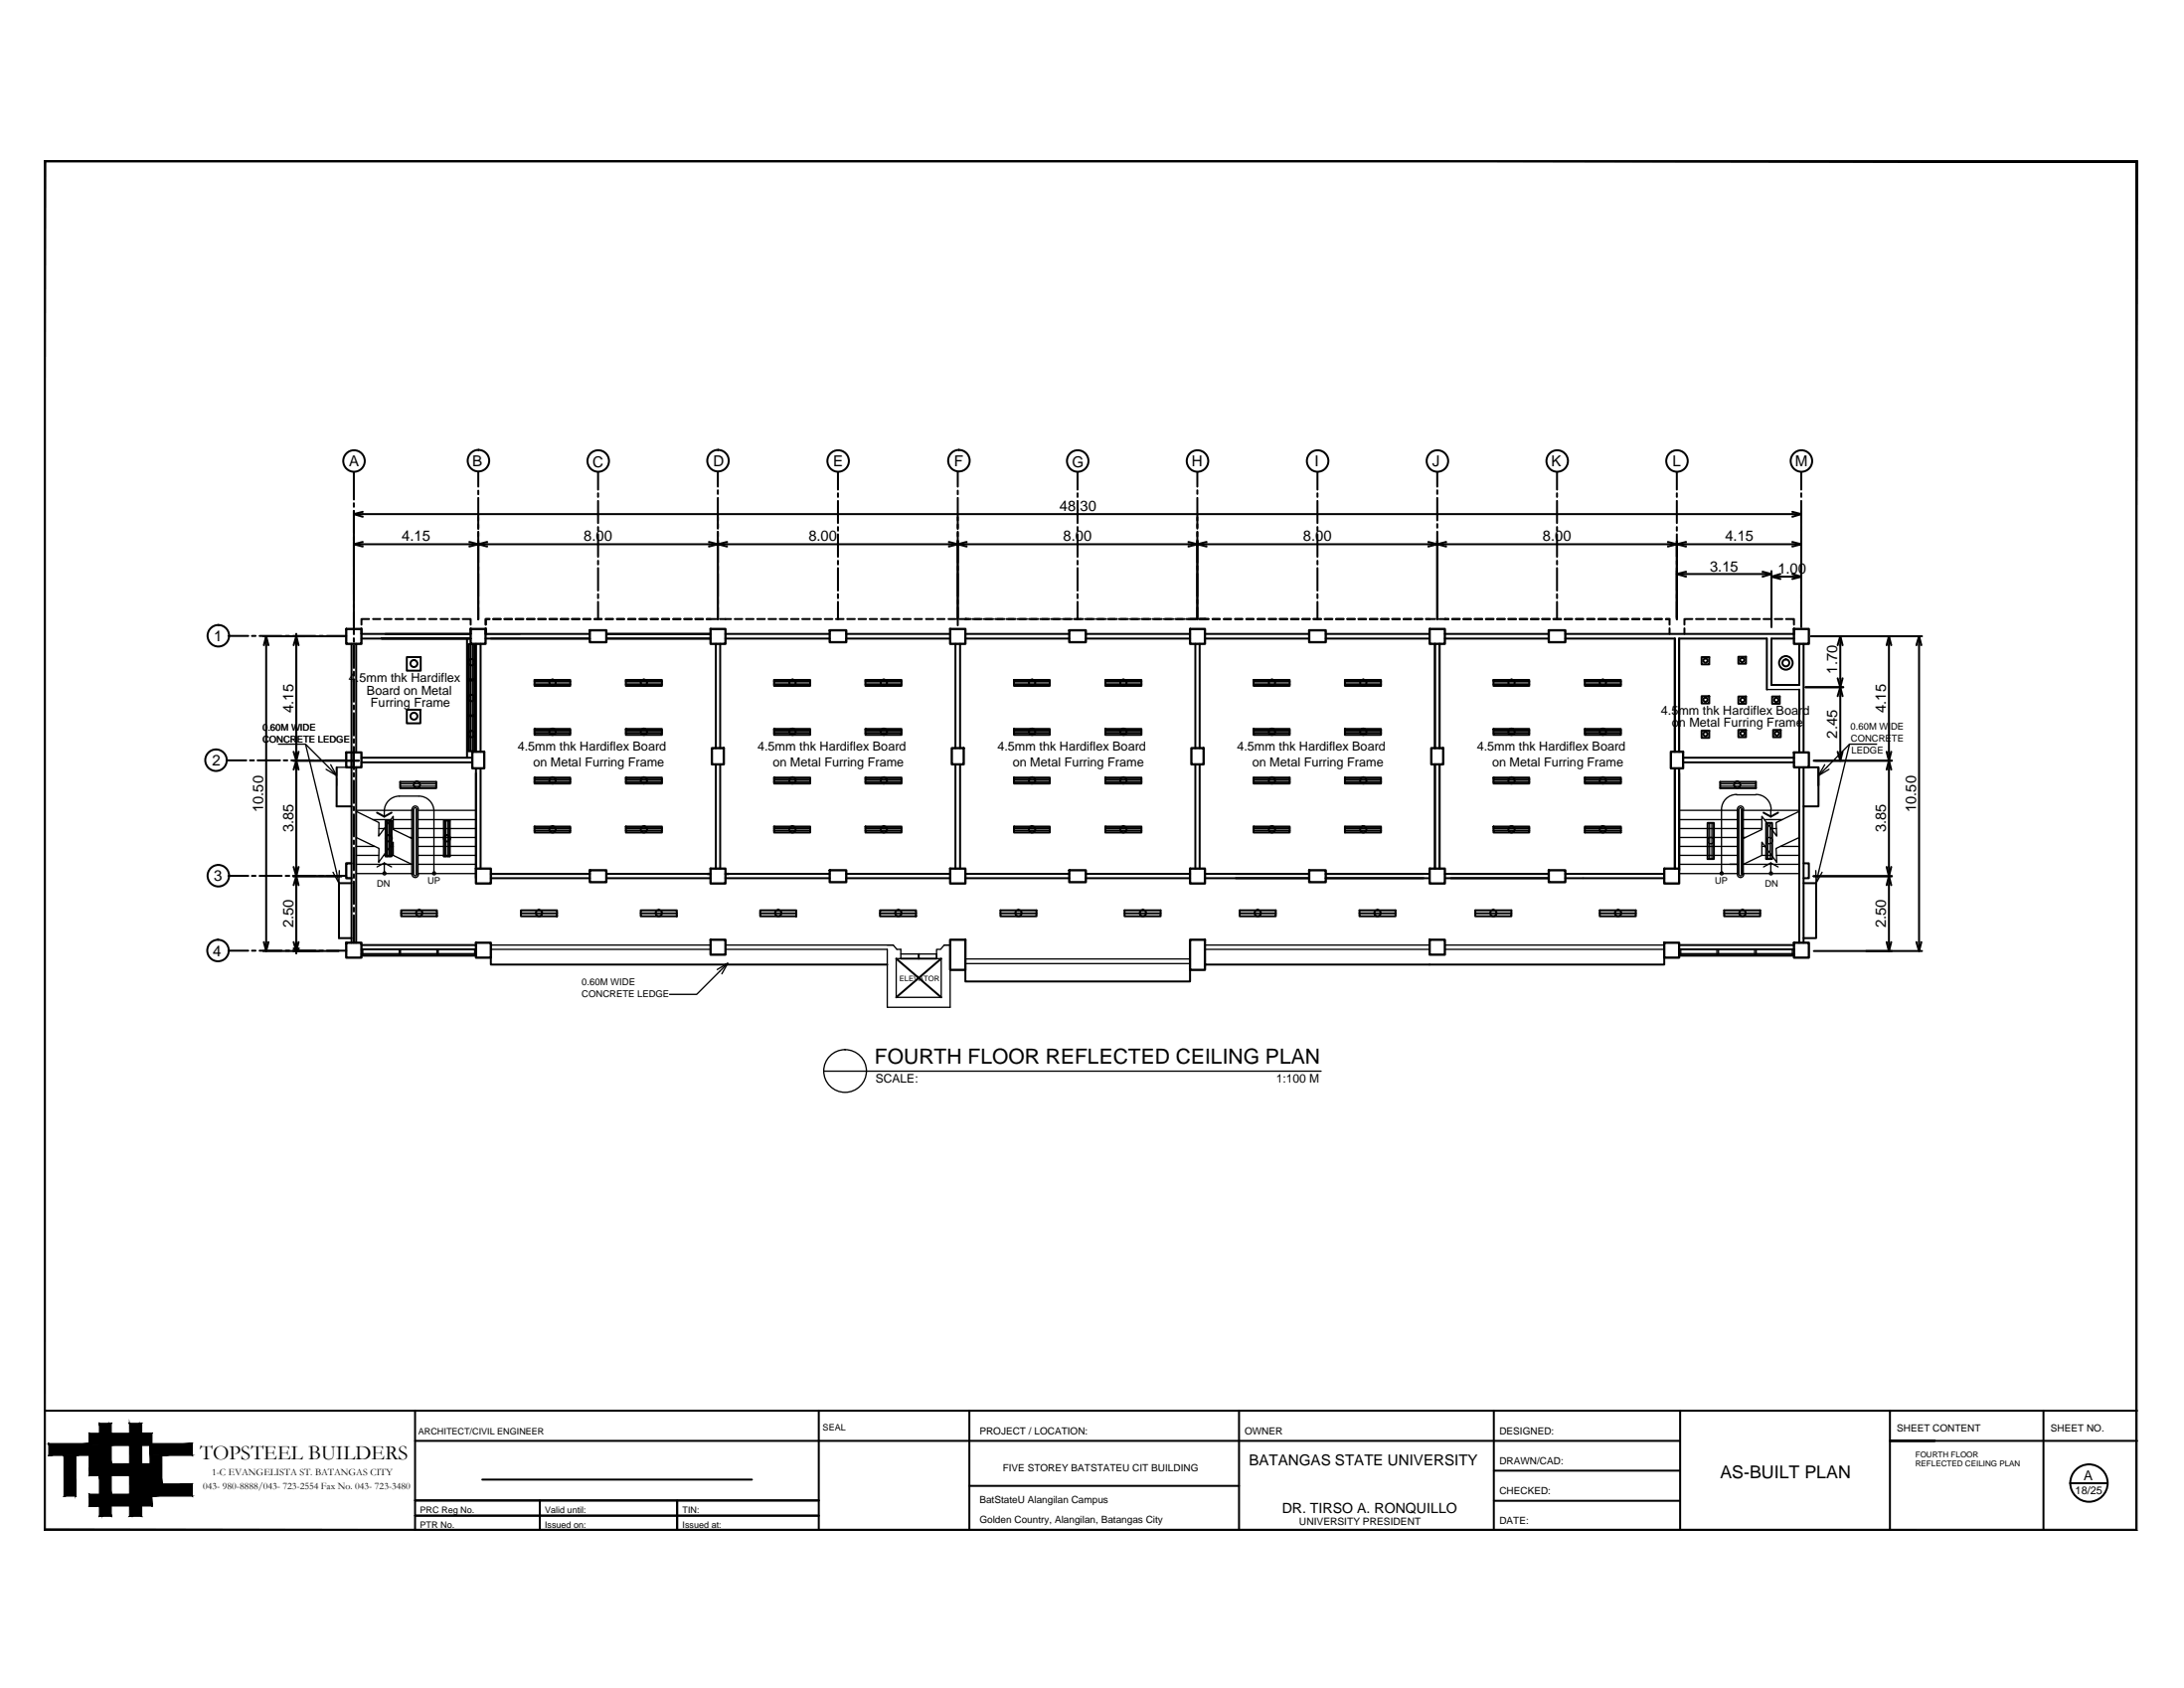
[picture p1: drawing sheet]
<svg xmlns="http://www.w3.org/2000/svg" width="279mm" height="216mm" viewBox="0 0 279 216" stroke-linecap="round" stroke-linejoin="round" font-family="sans-serif">
<!-- layer: 0.08 -->
<g fill="none" stroke="#000" stroke-width=".25">
<path d="M45.3 65.4v14.8M46.4 69.6h13.6M46.4 65.8h182.9M61.2 69.2v10M62.3 69.6h28.4M91.8 69.2v10M93 69.6h28.4M122.5 69.2v10.8M123.7 69.6h28.3M153.2 69.2v10M154.4 69.6h28.3M183.9 69.2v10"/>
<path d="M185 69.6h28.4M214.5 69.2v10M215.7 69.6h13.6M215.7 73.4h9.8M226.6 73v7.2M227.8 73.8h1.5M230.4 65.4v14.8M33.7 81.4h10.4M34.1 82.5v38M37.5 97.3h8.4M37.9 81.1v40.8M231 87.9h4.8"/>
<path d="M231.7 81.4h14.2M232 97.3h10M235.4 82.5v4.3M235.4 89v7.2M241.7 82.5v13.7M241.7 98.4v12.5M245.5 82.5v38M37.5 112.1h6.2M232 112.1h10M241.7 113.2v7.3M33.7 121.6h9.6M37.6 121.3l.3 .3 .3-.3"/>
<path d="M232 121.6h13.9"/>
</g>
<!-- layer: 0 -->
<g fill="none" stroke="#000" stroke-width=".25">
<path d="M45.3 69.6h1.1M45.3 65.8h1.1M46.4 65.5l-1.1 .3 1.1 .3M46.4 69.3l-1.1 .3 1.1 .3M60 69.3l1.2 .3-1.2 .3M60 69.6h2.3M61.2 66.1v1.6M61.2 68.1v.5M61.2 69.1v2.8M61.2 72.4v.5M61.2 73.4v2.9M61.2 76.8v.4"/>
<path d="M61.2 77.7v1.5M62.3 69.3l-1.1 .3 1.1 .3M90.7 69.3l1.1 .3-1.1 .3M90.7 69.6h2.3M91.8 66.1v1.5M91.8 68.1v.5M91.8 69.1v2.8M91.8 72.4v.5M91.8 73.4v2.9M91.8 76.7v.5M91.8 77.7v1.5M93 69.3l-1.2 .3 1.2 .3"/>
<path d="M121.4 69.3l1.1 .3-1.1 .3M121.4 69.6h2.3M122.5 66.1v1.6M122.5 68.1v.5M122.5 69.1v2.8M122.5 72.4v.5M122.5 73.4v2.9M122.5 76.8v.4M122.5 77.7v1.5M123.7 69.3l-1.2 .3 1.2 .3M152 69.3l1.2 .3-1.2 .3M152 69.6h2.4"/>
<path d="M153.2 66.1v1.5M153.2 68.1v.5M153.2 69.1v2.8M153.2 72.4v.5M153.2 73.4v2.9M153.2 76.7v.5M153.2 77.7v1.5M154.4 69.3l-1.2 .3 1.2 .3M182.7 69.3l1.2 .3-1.2 .3M182.7 69.6h2.3M185 69.3l-1.1 .3 1.1 .3M213.4 69.3l1.1 .3-1.1 .3"/>
<path d="M213.4 69.6h2.3M214.5 73.4h1.2M215.7 69.3l-1.2 .3 1.2 .3M215.7 73.1l-1.2 .3 1.2 .4M225.5 73.1l1.1 .3-1.1 .4M225.5 73.4h1.1M226.6 73.8h1.2M227.8 73.4l-1.2 .4 1.2 .3M229.3 65.5l1.1 .3-1.1 .3M229.3 69.3l1.1 .3-1.1 .3M229.3 73.4l1.1 .4-1.1 .3M229.3 69.6h1.1"/>
<path d="M229.3 65.8h1.1M229.3 73.8h1.1M33.8 82.5l.3-1.1 .2 1.1M34.1 81.4v1.1M37.6 82.5l.3-1.1 .3 1.1M37.6 96.2l.3 1.1 .3-1.1M37.6 98.4l.3-1.1 .3 1.1M37.9 81.4v1.1M37.9 96.2v2.2M235.1 82.5l.3-1.1 .3 1.1M235.1 86.8l.3 1.1 .3-1.1M235.1 96.2l.3 1.1 .3-1.1"/>
<path d="M235.1 89l.3-1.1 .3 1.1M235.4 81.4v1.1M235.4 86.8v2.2M235.4 96.2v1.1M241.4 82.5l.3-1.1 .2 1.1M241.4 96.2l.3 1.1 .2-1.1M241.4 98.4l.3-1.1 .2 1.1M241.7 81.4v1.1M241.7 96.2v2.2M245.2 82.5l.3-1.1 .3 1.1M245.5 81.4v1.1M37.6 110.9l.3 1.2 .3-1.2"/>
<path d="M37.6 113.2l.3-1.1 .3 1.1M37.9 110.9v2.3M51.3 116.4h4.6v.8h-4.6zM51.3 116.8h4.6M66.6 116.4h4.7v.8h-4.7zM66.6 116.8h4.7M82 116.4h4.6v.8h-4.6zM82 116.8h4.6M97.3 116.4h4.6v.8h-4.6zM97.3 116.8h4.6M112.6 116.4h4.6v.8h-4.6zM112.6 116.8h4.6"/>
<path d="M128 116.4h4.6v.8h-4.6zM128 116.8h4.6M143.9 116.4h4.6v.8h-4.6zM143.9 116.8h4.6M158.6 116.4h4.6v.8h-4.6zM158.6 116.8h4.6M173.9 116.4h4.6v.8h-4.6zM173.9 116.8h4.6M188.7 116.4h4.7v.8h-4.7zM188.7 116.8h4.7M204.7 116.4h4.6v.8h-4.6zM204.7 116.8h4.6"/>
<path d="M220.6 116.4h4.6v.8h-4.6zM220.6 116.8h4.6M241.4 110.9l.3 1.2 .2-1.2M241.4 113.2l.3-1.1 .2 1.1M241.7 110.9v2.3M33.8 120.5l.3 1.1 .2-1.1M34.1 120.5v1.1M37.6 120.5l.3 1.1 .3-1.1M37.9 120.5v1.1M241.4 120.5l.3 1.1 .2-1.1M241.7 120.5v1.1M245.2 120.5l.3 1.1 .3-1.1"/>
<path d="M245.5 120.5v1.1"/>
<circle cx="45.3" cy="59" r="1.38"/>
<circle cx="61.2" cy="58.9" r="1.38"/>
<circle cx="76.5" cy="59" r="1.38"/>
<circle cx="91.9" cy="58.9" r="1.38"/>
<circle cx="107.2" cy="59" r="1.38"/>
<circle cx="122.7" cy="58.9" r="1.38"/>
<circle cx="137.9" cy="59" r="1.38"/>
<circle cx="153.2" cy="59" r="1.38"/>
<circle cx="168.6" cy="59" r="1.38"/>
<circle cx="183.9" cy="59" r="1.38"/>
<circle cx="199.2" cy="59" r="1.38"/>
<circle cx="214.5" cy="59" r="1.38"/>
<circle cx="230.5" cy="59" r="1.38"/>
<circle cx="228.5" cy="84.8" r=".87"/>
<circle cx="228.5" cy="84.8" r=".44"/>
<circle cx="53.6" cy="116.8" r=".4"/>
<circle cx="69" cy="116.8" r=".4"/>
<circle cx="84.3" cy="116.8" r=".4"/>
<circle cx="99.6" cy="116.8" r=".4"/>
<circle cx="114.9" cy="116.8" r=".4"/>
<circle cx="130.3" cy="116.8" r=".4"/>
<circle cx="146.2" cy="116.8" r=".4"/>
<circle cx="160.9" cy="116.8" r=".4"/>
<circle cx="176.2" cy="116.8" r=".4"/>
<circle cx="191" cy="116.8" r=".4"/>
<circle cx="207" cy="116.8" r=".4"/>
<circle cx="222.9" cy="116.8" r=".4"/>
</g>
<!-- layer: 0.3 -->
<g fill="none" stroke="#000" stroke-width=".25">
<path d="M45 82.4v13.8M45 98.1v22.5M45.6 82.4v13.8M45.6 98.1v22.5M46.2 81.7h14h-11.4M46.2 81.1h14M46.2 97.5h14.2M46.2 96.9h14.2M60.9 82.4v13.8M60.9 98.3v14M61.5 82.4v13.8M61.5 98.3v12.8"/>
<path d="M62.1 81.1h13.4M62.1 81.7h13.4M77.6 81.1h13.3M77.6 81.7h13.3M91.6 82.4v13.3M91.6 97.8v13.3M92.1 82.4v13.3M92.1 97.8v13.3M92.8 81.1h13.3M92.8 81.7h13.3M108.3 81.1h13.3M108.3 81.7h13.3"/>
<path d="M122.2 82.4v13.3M122.2 97.8v13.3M122.8 82.4v13.3M122.8 97.8v13.3M123.5 81.1h13.3M123.5 81.7h13.3M138.9 81.1h13.3M138.9 81.7h13.3M152.9 82.4v13.3M152.9 97.8v13.3M153.5 82.4v13.3M153.5 97.8v13.3"/>
<path d="M154.1 81.1h13.4M154.1 81.7h13.4M169.6 81.1h13.3M169.6 81.7h13.3M183.6 82.4v13.3M183.6 97.8v13.3M184.2 82.4v13.3M184.2 97.8v13.3M184.8 81.1h13.3M184.8 81.7h13.3M200.3 81.1h29.2M200.3 81.7h14v14.5"/>
<path d="M214.3 98.3v12.8M214.8 98.3v13M215.3 97.5h14.2M215.3 96.9h14.2M226 88.2v-6.5h-11.2v14.5M229.5 81.7h-2.9v5.9M230.2 82.4v5.2M230.2 88.2v8M230.2 98.1v22.5M230.7 82.4v13.8M230.7 98.1v22.5M48.2 103.9l1 .6 .9-.6"/>
<path d="M62.8 112.3h12.7M62.8 111.8h12.7M77.6 112.3h13.3M77.6 111.8h13.3M92.8 112.3h13.3M92.8 111.8h13.3M108.3 112.3h13.3M108.3 111.8h13.3M123.5 112.3h13.3M123.5 111.8h13.3M138.9 112.3h13.3M138.9 111.8h13.3"/>
<path d="M154.1 112.3h13.4M154.1 111.8h13.4M169.6 112.3h13.3M169.6 111.8h13.3M184.8 111.8h13.3M184.9 112.3h13.2M200.3 112.3h12.6M200.3 111.8h12.6M225.6 103.9l.9 .6 1-.6M12.8 184.8v2.5M18 188.6v2.6M264.8 189.7h4.8"/>
<circle cx="60.3" cy="84.7" r=".4"/>
<circle cx="60.3" cy="93.9" r=".4"/>
<circle cx="60.3" cy="89.3" r=".4"/>
<circle cx="70.7" cy="93.6" r=".4"/>
<circle cx="70.7" cy="99.8" r=".4"/>
<circle cx="70.7" cy="87.3" r=".4"/>
<circle cx="82.4" cy="93.6" r=".4"/>
<circle cx="82.4" cy="99.8" r=".4"/>
<circle cx="82.4" cy="87.3" r=".4"/>
<circle cx="101.4" cy="93.6" r=".4"/>
<circle cx="101.4" cy="87.3" r=".4"/>
<circle cx="101.4" cy="99.8" r=".4"/>
<circle cx="113.1" cy="87.3" r=".4"/>
<circle cx="113.1" cy="93.6" r=".4"/>
<circle cx="113.1" cy="99.8" r=".4"/>
<circle cx="132" cy="87.3" r=".4"/>
<circle cx="132" cy="93.6" r=".4"/>
<circle cx="132" cy="99.8" r=".4"/>
<circle cx="143.7" cy="93.6" r=".4"/>
<circle cx="143.7" cy="99.8" r=".4"/>
<circle cx="143.7" cy="87.3" r=".4"/>
<circle cx="162.7" cy="87.3" r=".4"/>
<circle cx="162.7" cy="99.8" r=".4"/>
<circle cx="162.7" cy="93.6" r=".4"/>
<circle cx="174.4" cy="93.6" r=".4"/>
<circle cx="174.4" cy="99.8" r=".4"/>
<circle cx="174.4" cy="87.3" r=".4"/>
<circle cx="193.4" cy="93.6" r=".4"/>
<circle cx="193.4" cy="87.3" r=".4"/>
<circle cx="193.4" cy="99.8" r=".4"/>
<circle cx="205.1" cy="93.6" r=".4"/>
<circle cx="205.1" cy="99.8" r=".4"/>
<circle cx="205.1" cy="87.3" r=".4"/>
<circle cx="49.7" cy="107.2" r=".4"/>
<circle cx="53.3" cy="100.4" r=".4"/>
<circle cx="57.2" cy="107.2" r=".4"/>
<circle cx="70.7" cy="106.1" r=".4"/>
<circle cx="82.4" cy="106.1" r=".4"/>
<circle cx="101.4" cy="106.1" r=".4"/>
<circle cx="113.1" cy="106.1" r=".4"/>
<circle cx="132" cy="106.1" r=".4"/>
<circle cx="143.7" cy="106.1" r=".4"/>
<circle cx="162.7" cy="106.1" r=".4"/>
<circle cx="174.4" cy="106.1" r=".4"/>
<circle cx="193.4" cy="106.1" r=".4"/>
<circle cx="205.1" cy="106.1" r=".4"/>
<circle cx="222.2" cy="100.4" r=".4"/>
<circle cx="267.2" cy="189.7" r="2.39"/>
</g>
<!-- layer: 0 -->
<g fill="none" stroke="#000" stroke-width=".17">
<path d="M42 98.1l1.1 1.1M42.3 97.8l.8 1.4-1.4-.8M60.9 82.4v13.8M62.1 81.1h4.5M233.4 97.8l-.8 1.4 1.4-.8M233.7 98.1l-1.1 1.1M43 111.4l.4 1.6M43.4 111.4v1.6l-.8-1.4M202.5 112.3h.1M232.3 111.4v1.6l.8-1.4M232.7 111.4l-.4 1.6M91.8 124l1.3-.8-.8 1.4"/>
<path d="M93.1 123.2l-1.1 1.1"/>
</g>
<!-- layer: 0.4 -->
<g fill="none" stroke="#000" stroke-width=".3">
<path d="M44.3 80.4h1.9v2h-1.9zM44.3 96.2h1.9v1.9h-1.9zM45 96.2v1.9M60.2 80.4h1.9v2h-1.9zM60.4 96.2h1.5v2.1h-1.5zM75.5 80.6h2.1v1.5h-2.1zM90.9 80.4h1.9v2h-1.9zM91.1 95.7h1.5v2.1h-1.5zM106.1 80.6h2.2v1.5h-2.2zM121.6 80.4h1.9v2h-1.9zM121.8 95.7h1.5v2.1h-1.5zM136.8 80.6h2.1v1.5h-2.1z"/>
<path d="M152.2 80.4h1.9v2h-1.9zM152.4 95.7h1.6v2.1h-1.6zM167.5 80.6h2.1v1.5h-2.1zM182.9 80.4h1.9v2h-1.9zM183.1 95.7h1.5v2.1h-1.5zM198.1 80.6h2.2v1.5h-2.2zM213.8 96.2h1.5v2.1h-1.5zM229.5 80.4h1.9v2h-1.9zM229.5 96.2h1.9v1.9h-1.9zM60.9 111.1h1.9v1.9h-1.9zM75.5 111.3h2.1v1.5h-2.1zM90.5 111.8h.4"/>
<path d="M90.9 111.1h1.9v1.9h-1.9zM92.8 111.8h.4M106.1 111.3h2.2v1.5h-2.2zM121.6 111.1h1.9v1.9h-1.9zM136.8 111.3h2.1v1.5h-2.1zM152.2 111.1h1.9v1.9h-1.9zM167.5 111.3h2.1v1.5h-2.1zM182.9 111.1h1.9v1.9h-1.9zM198.1 111.3h2.2v1.5h-2.2zM212.9 111.1h1.9v1.9h-1.9zM121.6 120.2h1.9v3.9h-1.9zM152.2 120.2h1.9v3.9h-1.9z"/>
</g>
<!-- layer: 0.1 -->
<g fill="none" stroke="#000" stroke-width=".17">
<path d="M35.6 95.2h3.5l2.9 2.9M39.1 95.2l3.9 16.2M43.1 99.5v1M44.3 98.1h-1.2v1M236.6 95.2l-3.9 16.2M240.1 95.2h-3.5l-2.9 2.9M49.2 103.8v.7M49.2 110.4v1.3M51.1 101.8h2.5a1.93 1.93 0 0 1 1.9 2M51.1 101.8a1.93 1.93 0 0 0-1.9 2M51.2 100.3h4.6M51.2 100.6h4.6"/>
<path d="M55.5 103.8v7.9M218.7 105.3v4.6M219 105.3v4.6M220.1 100.3h4.5M220.1 100.6h4.5M222.1 101.7h2.5M222.2 101.6a1.93 1.93 0 0 0-2 1.9v8.2M224.7 101.6a1.93 1.93 0 0 1 1.9 1.9M226.2 105.3v4.6M226.5 105.3v4.6M226.5 103.6v.9M226.5 110.4v1.3"/>
<path d="M92 124.3l-2.9 2.9h-3.4M92.8 123.4h.1M105.4 137h63.6"/>
<circle cx="108.1" cy="137" r="2.73"/>
</g>
<g fill="none" stroke="#000" stroke-width=".25">
<path d="M45.3 60.4v3.5M45.3 64.4v.4M45.3 65.3v2.9M45.3 68.7v.4M45.3 69.7v2.8M45.3 73v.5M45.3 73.9v2.9M45.3 77.3v.5M45.3 78.2v2.9M47.2 79.2h-1v.7M47.7 79.2h1M49.2 79.2h.9"/>
<path d="M50.6 79.2h.9M52 79.2h1M53.5 79.2h.9M54.9 79.2h1M56.4 79.2h.9M57.8 79.2h.9M59.2 79.2h1v.7M61.2 60.4v1.8M61.2 62.8v.4M61.2 63.7v2.9M61.2 67.1v.4M61.2 68v1.9"/>
<path d="M62.1 79.9v-.7h.5h-.4v.7M63.1 79.2h1M64.5 79.2h1M66 79.2h.9M67.4 79.2h1M68.8 79.2h1M70.3 79.2h1M71.7 79.2h1M73.2 79.2h.9M74.6 79.2h.9M76 79.2h1M76.5 60.4v2.2"/>
<path d="M76.5 63.1v.5M76.5 64.1v2.8M76.5 67.4v.5M76.5 68.3v2.9M76.5 71.7v.5M76.5 72.7v2.8M76.5 76v.5M76.5 77v2.2M77.5 79.2h.9M78.9 79.2h1M80.4 79.2h.9M81.8 79.2h.9"/>
<path d="M83.2 79.2h1M84.7 79.2h.9M86.1 79.2h1M87.5 79.2h1M89 79.2h.9M90.9 79.2h-.5h1.2M91.8 60.4v1.8M91.8 62.7v.5M91.8 63.7v2.9M91.8 67v.5M91.8 68v1.9M92.1 79.2h1.4"/>
<path d="M94 79.2h1M95.4 79.2h1M96.9 79.2h.9M98.3 79.2h1M99.8 79.2h.9M101.2 79.2h1M102.6 79.2h1M104.1 79.2h.9M105.5 79.2h1M106.9 79.2h1M107.2 60.4v2.2M107.2 63.1v.5"/>
<path d="M107.2 64.1v2.8M107.2 67.4v.5M107.2 68.3v2.9M107.2 71.7v.5M107.2 72.7v2.8M107.2 76v.5M107.2 77v2.2M108.4 79.2h1M109.8 79.2h1M111.3 79.2h.9M112.7 79.2h.9M114.1 79.2h1"/>
<path d="M115.6 79.2h.9M117 79.2h1M118.5 79.2h.9M119.9 79.2h.9M121.3 79.2h1M122.5 60.4v1.8M122.5 62.8v.4M122.5 63.7v2.9M122.5 67.1v.4M122.5 68v1.9M122.8 79.2h1.4M123.5 79.2h.1"/>
<path d="M124.4 79.2h1.2M125.9 79.2h1.2M127.3 79.2h1.2M128.7 79.2h1.2M130.2 79.2h1.2M131.6 79.2h1.2M133.1 79.2h1.2M134.5 79.2h1.2M135.9 79.2h1.2M137.4 79.2h1.2M137.9 60.4v2.2M137.9 63.1v.5"/>
<path d="M137.9 64.1v2.8M137.9 67.4v.5M137.9 68.3v2.9M137.9 71.7v.5M137.9 72.7v2.8M137.9 76v.5M137.9 77v2.2M138.8 79.2h1.2M140.3 79.2h1.1M141.7 79.2h1.2M143.1 79.2h1.2M144.6 79.2h1.2"/>
<path d="M146 79.2h1.2M147.5 79.2h1.1M148.9 79.2h1.2M150.3 79.2h1.2M151.7 79.2h1.3h-1M153.2 60.4v1.8M153.2 62.7v.5M153.2 63.7v2.9M153.2 67v.5M153.2 68v1.9M153.4 79.2h.7h-.7M153.4 79.2h1.2"/>
<path d="M154.1 79.2h.1M155.1 79.2h1M156.6 79.2h.9M158 79.2h.9M159.4 79.2h1M160.9 79.2h.9M162.3 79.2h1M163.7 79.2h1M165.2 79.2h.9M166.6 79.2h1M168 79.2h1M168.5 60.4v2.2"/>
<path d="M168.5 63.1v.5M168.5 64.1v2.8M168.5 67.4v.5M168.5 68.3v2.9M168.5 71.7v.5M168.5 72.7v2.8M168.5 76v.5M168.5 77v2.2M169.5 79.2h.9M170.9 79.2h1M172.4 79.2h.9M173.8 79.2h1"/>
<path d="M175.2 79.2h1M176.7 79.2h.9M178.1 79.2h1M179.5 79.2h1M181 79.2h1M182.9 79.2h-.5h1.2M183.9 60.4v1.8M183.9 62.7v.5M183.9 63.7v2.9M183.9 67v.5M183.9 68v1.9M184.1 79.2h1.2"/>
<path d="M184.8 79.2h.1M185.8 79.2h.9M187.2 79.2h1M188.7 79.2h.9M190.1 79.2h1M191.5 79.2h1M193 79.2h.9M194.4 79.2h1M195.8 79.2h1M197.3 79.2h1M198.7 79.2h1M199.2 60.4v2.2"/>
<path d="M199.2 63.1v.5M199.2 64.1v2.8M199.2 67.4v.5M199.2 68.3v2.9M199.2 71.7v.5M199.2 72.7v2.8M199.2 76v.5M199.2 77v2.2M200.2 79.2h.9M201.6 79.2h.9M203 79.2h1M204.5 79.2h.9"/>
<path d="M205.9 79.2h1M207.4 79.2h.9M208.8 79.2h.9M210.2 79.2h1M211.7 79.2h.9M213.6 79.2h-.5h.5v.7M214.5 60.4v2.2M214.5 63.1v.5M214.5 64.1v2.8M214.5 67.4v.5M214.5 68.3v2.9M214.5 71.7v.5"/>
<path d="M214.5 72.7v2.8M214.5 76v.5M214.5 77v2.2M216.5 79.2h-1v.7M217 79.2h.9M218.4 79.2h1M219.9 79.2h.9M221.3 79.2h1M222.7 79.2h1M224.2 79.2h.9M225.6 79.2h1M227 79.2h1"/>
<path d="M228.5 79.2h1v.7M230.4 60.4v2.2M230.4 63.1v.5M230.4 64.1v2.8M230.4 67.4v.5M230.4 68.3v2.9M230.4 71.7v.5M230.4 72.7v2.8M230.4 76v.5M230.4 77v2.2M29 97.3h2.5M29.2 81.3h2.6"/>
<path d="M32 97.3h.5M32.2 81.3h.5M32.9 97.3h2.9M33.2 81.3h2.8M36.3 97.3h.5M36.5 81.3h.5M37.3 97.3h2.8M37.5 81.3h2.9M40.6 97.3h.5M40.9 81.3h.4M41.6 97.3h2.5M41.8 81.3h2.5"/>
<path d="M45.3 81.6v.5M45.3 82.6v2.8M45.3 85.9v.5M45.3 86.9v2.9M45.3 90.2v.5M45.3 91.2v2.9M45.3 94.5v.5M45.3 95.5v2.9M45.3 98.9v.4M45.3 99.8v2.9M46.2 80.4v.7M60.2 82.4v4.5"/>
<path d="M60.2 87v4.5M60.2 91.6v4.5M60.2 80.4v.7M60.5 82.4v4.5M60.5 87v4.5M60.5 91.6v4.5M62.1 80.4v.7M62.2 80.4v.7M68.4 99.7h4.6M68.4 87.2h4.6M68.4 93.7h4.6M68.4 87.5h4.6"/>
<path d="M68.4 93.4h4.6M80.1 99.7h4.6M80.1 87.2h4.6M80.1 93.7h4.6M80.1 87.5h4.6M80.1 93.4h4.6M99 99.7h4.6M99 87.2h4.6M99 93.7h4.6M99 87.5h4.6M99 93.4h4.6M110.7 99.7h4.6"/>
<path d="M110.7 87.2h4.6M110.7 93.7h4.6M110.7 87.5h4.6M110.7 93.4h4.6M129.7 99.7h4.6M129.7 87.2h4.6M129.7 93.7h4.6M129.7 87.5h4.6M129.7 93.4h4.6M141.4 99.7h4.6M141.4 87.2h4.6M141.4 93.7h4.6"/>
<path d="M141.4 87.5h4.6M141.4 93.4h4.6M160.4 99.7h4.6M160.4 87.2h4.6M160.4 93.7h4.6M160.4 87.5h4.6M160.4 93.4h4.6M172.1 99.7h4.6M172.1 87.2h4.6M172.1 93.7h4.6M172.1 87.5h4.6M172.1 93.4h4.6"/>
<path d="M191.1 99.7h4.5M191.1 87.2h4.5M191.1 93.7h4.5M191.1 87.5h4.5M191.1 93.4h4.5M202.7 99.7h4.7M202.7 87.2h4.7M202.7 93.7h4.7M202.7 87.5h4.7M202.7 93.4h4.7M213.6 80.4v.7M215.5 80.4v.7"/>
<path d="M229.5 80.4v.7M29.2 112h2.6M32.2 112h.5M33.2 112h2.8M36.5 112h.5M37.5 112h2.9M40.9 112h.4M41.8 112h2.5M45.3 103.2v.4M45.3 104.2v2.8M45.3 107.5v.5M45.3 108.4v2.9"/>
<path d="M45.3 111.8v.5M45.3 112.7v2.9M45.3 116.1v.5M45.3 117.1v3.5M49.5 105v4.5M49.8 105v4.5M57 105v4.5M57.3 105v4.5M68.4 100h4.6M68.4 105.9h4.6M68.4 106.2h4.6M80.1 100h4.6"/>
<path d="M80.1 105.9h4.6M80.1 106.2h4.6M99 100h4.6M99 105.9h4.6M99 106.2h4.6M110.7 100h4.6M110.7 105.9h4.6M110.7 106.2h4.6M129.7 100h4.6M129.7 105.9h4.6M129.7 106.2h4.6M141.4 100h4.6"/>
<path d="M141.4 105.9h4.6M141.4 106.2h4.6M160.4 100h4.6M160.4 105.9h4.6M160.4 106.2h4.6M172.1 100h4.6M172.1 105.9h4.6M172.1 106.2h4.6M191.1 100h4.5M191.1 105.9h4.5M191.1 106.2h4.5M202.7 100h4.7"/>
<path d="M202.7 105.9h4.7M202.7 106.2h4.7M29.2 121.6h2.6M32.2 121.6h.5M33.2 121.6h2.8M36.5 121.6h.5M37.5 121.6h2.9M40.9 121.6h.4M41.8 121.6h2.5M46.2 122.2h14.7M46.2 122h14.7M114.7 122.6l5.7 5"/>
<path d="M120.4 122.6l-5.7 5M214.8 122.2h14.7M214.8 122h14.7"/>
<circle cx="53" cy="84.9" r=".44"/>
<circle cx="53" cy="91.6" r=".44"/>
<circle cx="218.2" cy="93.9" r=".28"/>
<circle cx="218.2" cy="89.5" r=".28"/>
<circle cx="218.2" cy="84.5" r=".28"/>
<circle cx="222.9" cy="84.4" r=".28"/>
<circle cx="222.9" cy="89.5" r=".28"/>
<circle cx="222.9" cy="93.8" r=".28"/>
<circle cx="227.2" cy="89.5" r=".28"/>
<circle cx="227.3" cy="93.8" r=".28"/>
</g>
<!-- layer: 0.2 -->
<g fill="none" stroke="#000" stroke-width=".25">
<path d="M43.1 98.1v5h1.9M52 84h1.8v1.8h-1.8zM52 90.8h1.8v1.7h-1.8zM59.7 81.7v15.2M59.9 87h.8h-.8v4.5h.8v-4.5M59.9 82.4h.8v4.5h-.8zM59.9 91.6h.8v4.5h-.8zM68.4 87h4.6v.7h-4.6zM68.4 93.2h4.6v.8h-4.6zM68.4 99.5h4.6v.7h-4.6zM80.1 87h4.6v.7h-4.6zM80.1 93.2h4.6v.8h-4.6z"/>
<path d="M80.1 99.5h4.6v.7h-4.6zM99 87h4.6v.7h-4.6zM99 93.2h4.6v.8h-4.6zM99 99.5h4.6v.7h-4.6zM110.7 87h4.6v.7h-4.6zM110.7 93.2h4.6v.8h-4.6zM110.7 99.5h4.6v.7h-4.6zM129.7 87h4.6v.7h-4.6zM129.7 93.2h4.6v.8h-4.6zM129.7 99.5h4.6v.7h-4.6zM141.4 87h4.6v.7h-4.6zM141.4 93.2h4.6v.8h-4.6z"/>
<path d="M141.4 99.5h4.6v.7h-4.6zM160.4 87h4.6v.7h-4.6zM160.4 93.2h4.6v.8h-4.6zM160.4 99.5h4.6v.7h-4.6zM172.1 87h4.6v.7h-4.6zM172.1 93.2h4.6v.8h-4.6zM172.1 99.5h4.6v.7h-4.6zM191.1 87h4.5v.7h-4.5zM191.1 93.2h4.5v.8h-4.5zM191.1 99.5h4.5v.7h-4.5zM202.7 87h4.7v.7h-4.7zM202.7 93.2h4.7v.8h-4.7z"/>
<path d="M202.7 99.5h4.7v.7h-4.7zM217.7 84h1v1h-1zM217.7 93.4h1v1h-1zM217.7 89h1v1h-1zM222.4 93.4h1v.9h-1zM222.4 84h1v.9h-1zM222.4 89.1h1v.9h-1zM226.7 89.1h1v.9h-1zM226.8 93.4h1v.9h-1zM231.4 98.1h1.2v5h-1.9M232.6 98.1v2.4M45 113h-1.6v7h1.6"/>
<path d="M49.3 105h.8v4.5h-.8zM51.2 100h4.6v.8h-4.6zM56.8 105h.7v4.5h-.7zM68.4 105.7h4.6v.8h-4.6zM80.1 105.7h4.6v.8h-4.6zM99 105.7h4.6v.8h-4.6zM110.7 105.7h4.6v.8h-4.6zM129.7 105.7h4.6v.8h-4.6zM141.4 105.7h4.6v.8h-4.6zM160.4 105.7h4.6v.8h-4.6zM172.1 105.7h4.6v.8h-4.6zM191.1 105.7h4.5v.8h-4.5z"/>
<path d="M202.7 105.7h4.7v.8h-4.7zM218.5 105.3h.8v4.6h-.8zM220.1 100h4.5v.8h-4.5zM225.9 105.3h.8v4.6h-.8zM230.7 113h1.6v7h-1.6M46.2 120.9h14.7M46.2 121.4h14.7M62.8 122.5v.9h30M92.8 123.4h.1M92.8 123.4h20.7M115.2 122.6h4.6M117.5 122v.6"/>
<path d="M123.5 124.1v1.4h28.7v-1.4M154.1 123.4h.1M212.9 122.5v.9h-58.8M214.8 120.9h14.7M214.8 121.4h14.7"/>
<circle cx="27.6" cy="97.2" r="1.38"/>
<circle cx="27.9" cy="81.3" r="1.38"/>
<circle cx="27.9" cy="112" r="1.38"/>
<circle cx="27.9" cy="121.6" r="1.38"/>
</g>
<!-- layer: SHEET -->
<g fill="none" stroke="#000" stroke-width=".25">
<path d="M5.6 180.4h267.8M53.1 180.4v15.4M53.1 184.3h161.8M53.1 193.9h51.6M53.1 191.9h51.6M61.7 189.2h34.5M69.1 191.9v3.9M86.6 191.9v3.9M104.7 180.4v15.4M124 180.4v15.4M124 190h34.5M158.5 180.4v15.4"/>
<path d="M191.1 192h23.8M191.1 188.1h23.8M191.1 180.4v15.4M214.9 180.4v15.4M241.8 180.4v15.4M247.5 184.3h-5.7h31.6M261.4 180.4v15.4"/>
</g>
<!-- layer: WALL -->
<g fill="#000" stroke="#000" stroke-width=".13">
<path d="M5.6 20.5v.2h267.6zM5.6 20.5h267.8l-.2 .2z"/>
<path d="M273.4 20.5l-.2 .2v174.9zM273.4 20.5v175.3l-.2-.2z"/>
<path d="M5.8 20.5l-.2 175.3 .2-.2zM5.6 20.5h.2l-.2 175.3z"/>
<path d="M5.8 195.6l267.6 .2-.2-.2zM5.8 195.6l267.6 .2h-267.8z"/>
</g>
<!-- layer: 0.08 -->
<g fill="none" stroke="#000" stroke-width=".17">
<path d="M45.6 107.1l2.9 1.4-.1 1.8 1.9-2.6v1.7l2.4 1.1h-7.1M45.6 103.8l2.9 1.4-.1 1.7 1.9-2.5v1.7l2.4 1.1M45.6 103.6h7.1M45.6 108.3h2.3M45.6 109.4h2.8M45.6 111.7h7.1M47.7 104.8h2.3M48.5 106h.7M49.1 109.4h1.2M49.9 108.3h.4M50.3 104.8h2.4M50.3 106h2.4"/>
<path d="M52.4 107.1h.3M52.7 103.5v8.4M52.7 111.8a.4 .4 0 0 0 .4 .4 .4 .4 0 0 0 .4-.4M52.9 103.5v8.4M52.9 111.8l.2 .2 .2-.2M53.3 103.5v8.4M53.3 103.5l-.2-.2-.2 .2M53.5 103.6h7.4M53.5 104.8h7.4M53.5 106h7.4M53.5 107.1h7.4M53.5 108.3h7.4"/>
<path d="M53.5 109.4h7.4M53.5 111.7h7.4M53.5 110.5h7.4M53.5 103.5v8.4M53.5 103.5a.4 .4 0 0 0-.4-.4 .4 .4 0 0 0-.4 .4M214.8 110.5h7.5h-1M214.8 103.6h7.5M214.8 104.8h7.5M214.8 106h7.5M214.8 107.1h7.5M214.8 108.3h7.5M214.8 109.4h7.5"/>
<path d="M214.8 111.7h7.5M222.3 103.5v8.3a.4 .4 0 0 0 .4 .4 .4 .4 0 0 0 .4-.4M222.4 103.5v8.4M222.5 111.8l.2 .2 .2-.2M222.8 111.7v-8.2v8.4M222.9 103.5l-.2-.2-.2 .2M223 103.6h7.2M223 104.8h2.4M223 106h2.4M223 107.1h.3M223 111.7h7.2M223 103.5v8.4"/>
<path d="M223.1 103.5a.4 .4 0 0 0-.4-.4 .4 .4 0 0 0-.4 .4M225.4 108.3h.4M225.4 109.4h1.2M225.7 104.8h2.3M226.5 106h.8M227.3 109.4h2.9M227.8 108.3h2.4M230.2 103.8l-3 1.4 .1 1.7-1.9-2.5v1.7l-2.4 1.1M230.2 107.1l-3 1.4 .1 1.8-1.9-2.6v1.7l-2.4 1.1h7.2"/>
</g>
<!-- layer: 0.3 -->
<g fill="none" stroke="#000" stroke-width=".17">
<path d="M226 88.2h4.2M226.6 87.6h3.6M48.2 110.9l1-.5 .9 .5M225.6 110.9l.9-.5 1 .5M46.2 122h.2v.2h-.2zM46.2 121.4h.2v.6h-.2zM51.1 122h.1v.2h-.1zM51.1 121.4h.1v.6h-.1zM55.9 122h.2v.2h-.2zM55.9 121.4h.2v.6h-.2zM60.7 122h.2v.2h-.2zM60.7 121.4h.2v.6h-.2z"/>
<path d="M60.9 120.9v.5M113.5 120.9h.8l.4 .5h.5v1.2h-.5v5h5.7v-5h-.6M113.5 121.4v7.4h8.1v-7.4M119.8 122v.6M121.6 120.9h-.8l-.5 .5h-.5v1.2M214.8 122h.2v.2h-.2zM214.8 121.4h.2v.6h-.2zM219.6 122h.3v.2h-.3zM219.6 121.4h.3v.6h-.3zM224.5 122h.2v.2h-.2zM224.5 121.4h.2v.6h-.2zM229.3 122h.2v.2h-.2z"/>
<path d="M229.3 121.4h.2v.6h-.2z"/>
<circle cx="49.2" cy="111.7" r=".19"/>
<circle cx="55.5" cy="111.7" r=".19"/>
<circle cx="218.9" cy="107.5" r=".4"/>
<circle cx="220.3" cy="111.7" r=".19"/>
<circle cx="226.3" cy="107.5" r=".4"/>
<circle cx="226.6" cy="111.7" r=".19"/>
</g>
<!-- layer: 0.2 -->
<path d="M62.8 121.4h28.1M62.8 120.9h28.1M92.8 121.4h20.7M92.8 120.9h21.5M115.2 122h4.6M120.8 120.9h.8M123.5 123.2h28.7M123.5 122.7h28.7M154.1 121.4h28.8M154.1 120.9h28.8M184.8 121.4h28.1M184.8 120.9h28.1" fill="none" stroke="#000" stroke-width=".17"/>
<!-- layer: 0 -->
<path d="M45 110.4h-.7v1.9h.7M44.3 120.6h1.9v1.9h-1.9zM60.9 120.6h1.9v1.9h-1.9zM90.9 120.2h1.9v1.9h-1.9zM182.9 120.2h1.9v1.9h-1.9zM212.9 120.6h1.9v1.9h-1.9zM229.5 120.6h1.9v1.9h-1.9z" fill="none" stroke="#000" stroke-width=".3"/>
<!-- layer: wndow -->
<path d="M230.7 110.4h.7v1.9h-.7" fill="none" stroke="#000" stroke-width=".25"/>
<!-- layer: T -->
<g fill="#000" stroke="#000" stroke-width=".13">
<path d="M8.3 186l1.3 5.2v-5.2zM8.3 186l1.3 5.2h-1.3z"/>
<path d="M6.4 184.8l5.1 1.2v-1.2zM6.4 184.8l5.1 1.2h-5.1z"/>
</g>
<!-- layer: 0.3 -->
<g fill="#000" stroke="#000" stroke-width=".13">
<path d="M8.2 191.4h1.5l-.2-.3zM8.2 191.4l.2-.3h1.1zM8.2 186.2v5.2l.2-.3zM8.4 185.9v5.2l-.2-4.9zM6.2 186.2h2l.2-.3zM6.5 185.9h1.9l-2.2 .3zM6.2 184.6v1.6l.3-.3zM6.2 184.6l.3 .3v1zM6.2 184.6l.3 .3 5.2-.3zM6.5 184.9l5.2-.3-.3 .3zM11.7 184.6l-.3 .3 .3 1.3zM11.4 184.9l.3 1.3-.3-.3zM9.7 186.2h2l-.3-.3zM9.5 185.9h1.9l-1.7 .3zM9.5 185.9l.2 5.5v-5.2zM9.5 185.9l.2 5.5-.2-.3z"/>
<path d="M12.7 188.6v2.6h.3zM12.7 188.6h.3v2.6z"/>
<path d="M12.7 192.5l.3 1.2v-1.2zM12.7 192.5l.3 1.2-.3 .2zM13 193.7l-.3 .2 1.3-.2zM12.7 193.9l1.3-.2 .2 .2zM14 192.5v1.2l.2 .2zM14 192.5h.2v1.4z"/>
<path d="M14 188.6v2.6h.2zM14 188.6h.2v2.6z"/>
<path d="M14 184.8v2.5h.2zM14 184.8h.2v2.5z"/>
<path d="M14 182.3v1.1h.2zM14 182.3l.2-.3v1.4zM13 182.3h1l.2-.3zM12.7 182h1.5l-1.2 .3zM12.7 182l.3 1.4v-1.1zM12.7 182l.3 1.4h-.3z"/>
<path d="M16.6 184.8l.3 2.5v-2.5zM16.6 184.8l.3 2.5h-.3z"/>
<path d="M16.6 188.6l.3 2.6v-2.6zM16.6 188.6l.3 2.6h-.3z"/>
<path d="M16.6 192.5l.3 1.2v-1.2zM16.6 192.5l.3 1.2-.3 .2zM16.6 193.9l1.3-.2h-1zM16.6 193.9l1.3-.2 .2 .2zM17.9 192.5v1.2l.2 .2zM17.9 192.5h.2v1.4z"/>
<path d="M17.9 182.3v1.1h.2zM17.9 182.3l.2-.3v1.4zM16.9 182.3h1l.2-.3zM16.6 182h1.5l-1.2 .3zM16.6 182l.3 1.4v-1.1zM16.6 182l.3 1.4h-.3z"/>
<path d="M17.9 184.8l.2 2.5v-2.5zM17.9 184.8l.2 2.5h-.2z"/>
<path d="M18.1 188.5l-.2 .2 .2 2.7zM17.9 188.7l.2 2.7-.2-.3zM11.7 191.4h6.4l-.2-.3zM11.4 191.1h6.5l-6.2 .3zM11.4 191.1l.3 1.3v-1zM11.4 191.1l.3 1.3-.3 .2zM11.7 192.4l-.3 .2 7.8-.2zM11.4 192.6l7.8-.2 .2 .2zM19.2 187.5v4.9l.2 .2zM19.2 187.5l.2-.3v5.4zM12.7 187.5h6.5l.2-.3zM13 187.2h6.4l-6.7 .3zM12.7 184.6v2.9l.3-.3zM12.7 184.6l.3 .3v2.3zM12.7 184.6l.3 .3 6.2-.3zM13 184.9l6.2-.3 .2 .3zM19.2 183.6v1l.2 .3zM19.2 183.6l.2-.3v1.6zM11.7 183.6h7.5l.2-.3zM11.4 183.3h8l-7.7 .3zM11.4 183.3l.3 4.7v-4.4zM11.4 183.3l.3 4.7h-.3zM11.4 188l.3 .5v-.5zM11.4 188l.3 .5-.3 .2zM11.7 188.5l-.3 .2 6.7-.2zM11.4 188.7l6.7-.2-.2 .2z"/>
<path d="M24.4 184.9v1l.2 .3zM24.6 184.6v1.6l-.2-1.3zM19.4 184.9h5l.2-.3zM19.2 184.6h5.4l-5.2 .3zM19.2 184.6l.2 6.5v-6.2zM19.2 184.6l.2 6.5-.2 .3zM19.4 191.1l-.2 .3 5.2-.3zM19.2 191.4l5.2-.3 .2 .3zM24.4 190v1.1l.2 .3zM24.4 190l.2-.2v1.6zM20.5 190h3.9l.2-.2zM20.5 190l.2-.2h3.9zM20.5 185.9v4.1l.2-.2zM20.5 185.9l.2 .3v3.6zM20.5 185.9l.2 .3 3.7-.3zM20.7 186.2l3.7-.3 .2 .3z"/>
</g>
<!-- layer: line -->
<g fill="#000" stroke="#000" stroke-width=".13">
<path d="M12.8 182.2l1.3 1.2v-1.2zM12.8 182.2l1.3 1.2h-1.3z"/>
<path d="M12.8 184.8l1.3 2.5v-2.5zM12.8 184.8l1.3 2.5h-1.3z"/>
<path d="M12.8 188.6l1.3 2.6v-2.6zM12.8 188.6l1.3 2.6h-1.3z"/>
<path d="M12.8 192.5l1.3 1.3v-1.3zM12.8 192.5l1.3 1.3h-1.3z"/>
<path d="M16.7 182.2l1.3 1.2v-1.2zM16.7 182.2l1.3 1.2h-1.3z"/>
<path d="M16.7 184.8l1.3 2.5v-2.5zM16.7 184.8l1.3 2.5h-1.3z"/>
<path d="M16.7 188.6l1.3 2.6v-2.6zM16.7 188.6l1.3 2.6h-1.3z"/>
<path d="M16.7 192.5l1.3 1.3v-1.3zM16.7 192.5l1.3 1.3h-1.3z"/>
</g>
<!-- layer: S -->
<g fill="#000" stroke="#000" stroke-width=".13">
<path d="M11.5 184.8l1.3 2.5v-2.5zM11.5 184.8l1.3 2.5h-1.3z"/>
<path d="M11.5 183.4l7.8 1.4v-1.4zM11.5 183.4l7.8 1.4h-7.8z"/>
<path d="M11.5 187.3l7.8 .7v-.7zM11.5 187.3l7.8 .7h-7.8z"/>
<path d="M11.5 188l7.8 .6v-.6zM11.5 188l7.8 .6h-7.8z"/>
<path d="M18 188.6l1.3 2.6v-2.6zM18 188.6l1.3 2.6h-1.3z"/>
<path d="M11.5 191.2l7.8 1.3v-1.3zM11.5 191.2l7.8 1.3h-7.8z"/>
</g>
<!-- layer: C -->
<g fill="#000" stroke="#000" stroke-width=".13">
<path d="M19.3 186l1.3 3.9v-3.9zM19.3 186l1.3 3.9h-1.3z"/>
<path d="M19.3 184.8l5.2 1.2v-1.2zM19.3 184.8l5.2 1.2h-5.2z"/>
<path d="M19.3 189.9l5.2 1.3v-1.3zM19.3 189.9l5.2 1.3h-5.2z"/>
</g>
<g font-size="2.7">
<text x="111.9" y="136">FOURTH FLOOR REFLECTED CEILING PLAN</text>
<text x="25.6" y="186.7">TOPSTEEL BUILDERS</text>
</g>
<text font-size="2.3" x="220.1" y="189.1">AS-BUILT PLAN</text>
<g font-size="1.9">
<text x="44.7" y="59.7">A</text>
<text x="60.4" y="59.6">B</text>
<text x="75.8" y="59.7">C</text>
<text x="91.2" y="59.6">D</text>
<text x="106.6" y="59.7">E</text>
<text x="122.1" y="59.6">F</text>
<text x="137.2" y="59.7">G</text>
<text x="152.5" y="59.7">H</text>
<text x="168.2" y="59.7">I</text>
<text x="183.2" y="59.7">J</text>
<text x="198.5" y="59.7">K</text>
<text x="214" y="59.7">L</text>
<text x="229.7" y="59.7">M</text>
<text x="135.6" y="65.4">48.30</text>
<text x="51.4" y="69.2">4.15</text>
<text x="74.7" y="69.2">8.00</text>
<text x="103.4" y="69.2">8.00</text>
<text x="136" y="69.2">8.00</text>
<text x="166.7" y="69.2">8.00</text>
<text x="197.4" y="69.2">8.00</text>
<text x="220.7" y="69.2">4.15</text>
<text x="218.8" y="73.1">3.15</text>
<text x="227.4" y="73.4">1.00</text>
<text x="27.4" y="82">1</text>
<text x="235" y="86.2" transform="rotate(-90 235 86.2)">1.70</text>
<text x="37.5" y="91.2" transform="rotate(-90 37.5 91.2)">4.15</text>
<text x="235" y="94.4" transform="rotate(-90 235 94.4)">2.45</text>
<text x="241.3" y="91.2" transform="rotate(-90 241.3 91.2)">4.15</text>
<text x="27.1" y="97.9">2</text>
<text x="33.7" y="103.9" transform="rotate(-90 33.7 103.9)">10.50</text>
<text x="37.5" y="106.5" transform="rotate(-90 37.5 106.5)">3.85</text>
<text x="241.3" y="106.5" transform="rotate(-90 241.3 106.5)">3.85</text>
<text x="245.1" y="103.9" transform="rotate(-90 245.1 103.9)">10.50</text>
<text x="27.4" y="112.7">3</text>
<text x="37.5" y="118.6" transform="rotate(-90 37.5 118.6)">2.50</text>
<text x="241.3" y="118.6" transform="rotate(-90 241.3 118.6)">2.50</text>
<text x="27.2" y="122.3">4</text>
<text x="159.8" y="187.4">BATANGAS STATE UNIVERSITY</text>
</g>
<text font-size="1.8" x="164" y="193.5">DR. TIRSO A. RONQUILLO</text>
<text font-size="1.7" x="266.6" y="189.3">A</text>
<g font-size="1.6">
<text x="44.6" y="87.3">4.5mm thk Hardiflex</text>
<text x="46.9" y="88.8">Board on Metal</text>
<text x="47.4" y="90.4">Furring Frame</text>
<text x="66.2" y="96">4.5mm thk Hardiflex Board</text>
<text x="96.9" y="96">4.5mm thk Hardiflex Board</text>
<text x="127.6" y="96">4.5mm thk Hardiflex Board</text>
<text x="158.3" y="96">4.5mm thk Hardiflex Board</text>
<text x="188.9" y="96">4.5mm thk Hardiflex Board</text>
<text x="212.5" y="91.5">4.5mm thk Hardiflex Board</text>
<text x="213.9" y="92.9">on Metal Furring Frame</text>
<text x="68.2" y="98.1">on Metal Furring Frame</text>
<text x="98.9" y="98.1">on Metal Furring Frame</text>
<text x="129.6" y="98.1">on Metal Furring Frame</text>
<text x="160.2" y="98.1">on Metal Furring Frame</text>
<text x="190.9" y="98.1">on Metal Furring Frame</text>
</g>
<g font-size="1.5">
<text x="112" y="138.5">SCALE:</text>
<text x="163.3" y="138.5">1:100 M</text>
</g>
<text font-size="1.4" x="265.5" y="191.1">18/25</text>
<g font-size="1.3">
<text x="125.3" y="183.4">PROJECT / LOCATION:</text>
<text x="159.2" y="183.4">OWNER</text>
<text x="191.8" y="183.4">DESIGNED:</text>
<text x="242.7" y="183.1">SHEET CONTENT</text>
<text x="262.4" y="183.1">SHEET NO.</text>
<text x="26" y="190.4">043- 980-8888/043- 723-2554 Fax No. 043- 723-3480</text>
<text x="27.1" y="188.7">1-C EVANGELISTA ST. BATANGAS CITY</text>
<text x="128.3" y="188.2">FIVE STOREY BATSTATEU CIT BUILDING</text>
<text x="191.8" y="191.1">CHECKED:</text>
<text x="191.8" y="187.3">DRAWN/CAD:</text>
<text x="125.3" y="192.3">BatStateU Alangilan Campus</text>
<text x="125.3" y="194.8">Golden Country, Alangilan, Batangas City</text>
<text x="166.2" y="195">UNIVERSITY PRESIDENT</text>
<text x="191.8" y="194.9">DATE:</text>
</g>
<g font-size="1.2">
<text x="33.6" y="94.9">CONCRETE LEDGE</text>
<text x="33.6" y="93.5">0.60M WIDE</text>
<text x="236.7" y="93.3">0.60M WIDE</text>
<text x="236.8" y="94.8">CONCRETE</text>
<text x="236.9" y="96.4">LEDGE</text>
<text x="48.2" y="113.5">DN</text>
<text x="54.7" y="113">UP</text>
<text x="219.4" y="113.1">UP</text>
<text x="225.8" y="113.5">DN</text>
<text x="74.4" y="126">0.60M WIDE</text>
<text x="74.4" y="127.5">CONCRETE LEDGE</text>
<text x="53.5" y="183.4">ARCHITECT/CIVIL ENGINEER</text>
<text x="105.3" y="183">SEAL</text>
<text x="53.7" y="195.4">PTR No.</text>
<text x="53.7" y="193.6">PRC Reg No.</text>
<text x="69.7" y="195.4">Issued on:</text>
<text x="69.7" y="193.6">Valid until:</text>
<text x="87.3" y="193.6">TIN:</text>
<text x="87.3" y="195.4">Issued at:</text>
</g>
<g font-size="1">
<text x="115.1" y="125.4">ELEVATOR</text>
<text x="245" y="186.4">FOURTH FLOOR</text>
<text x="245" y="187.6">REFLECTED CEILING PLAN</text>
</g>
</svg>
